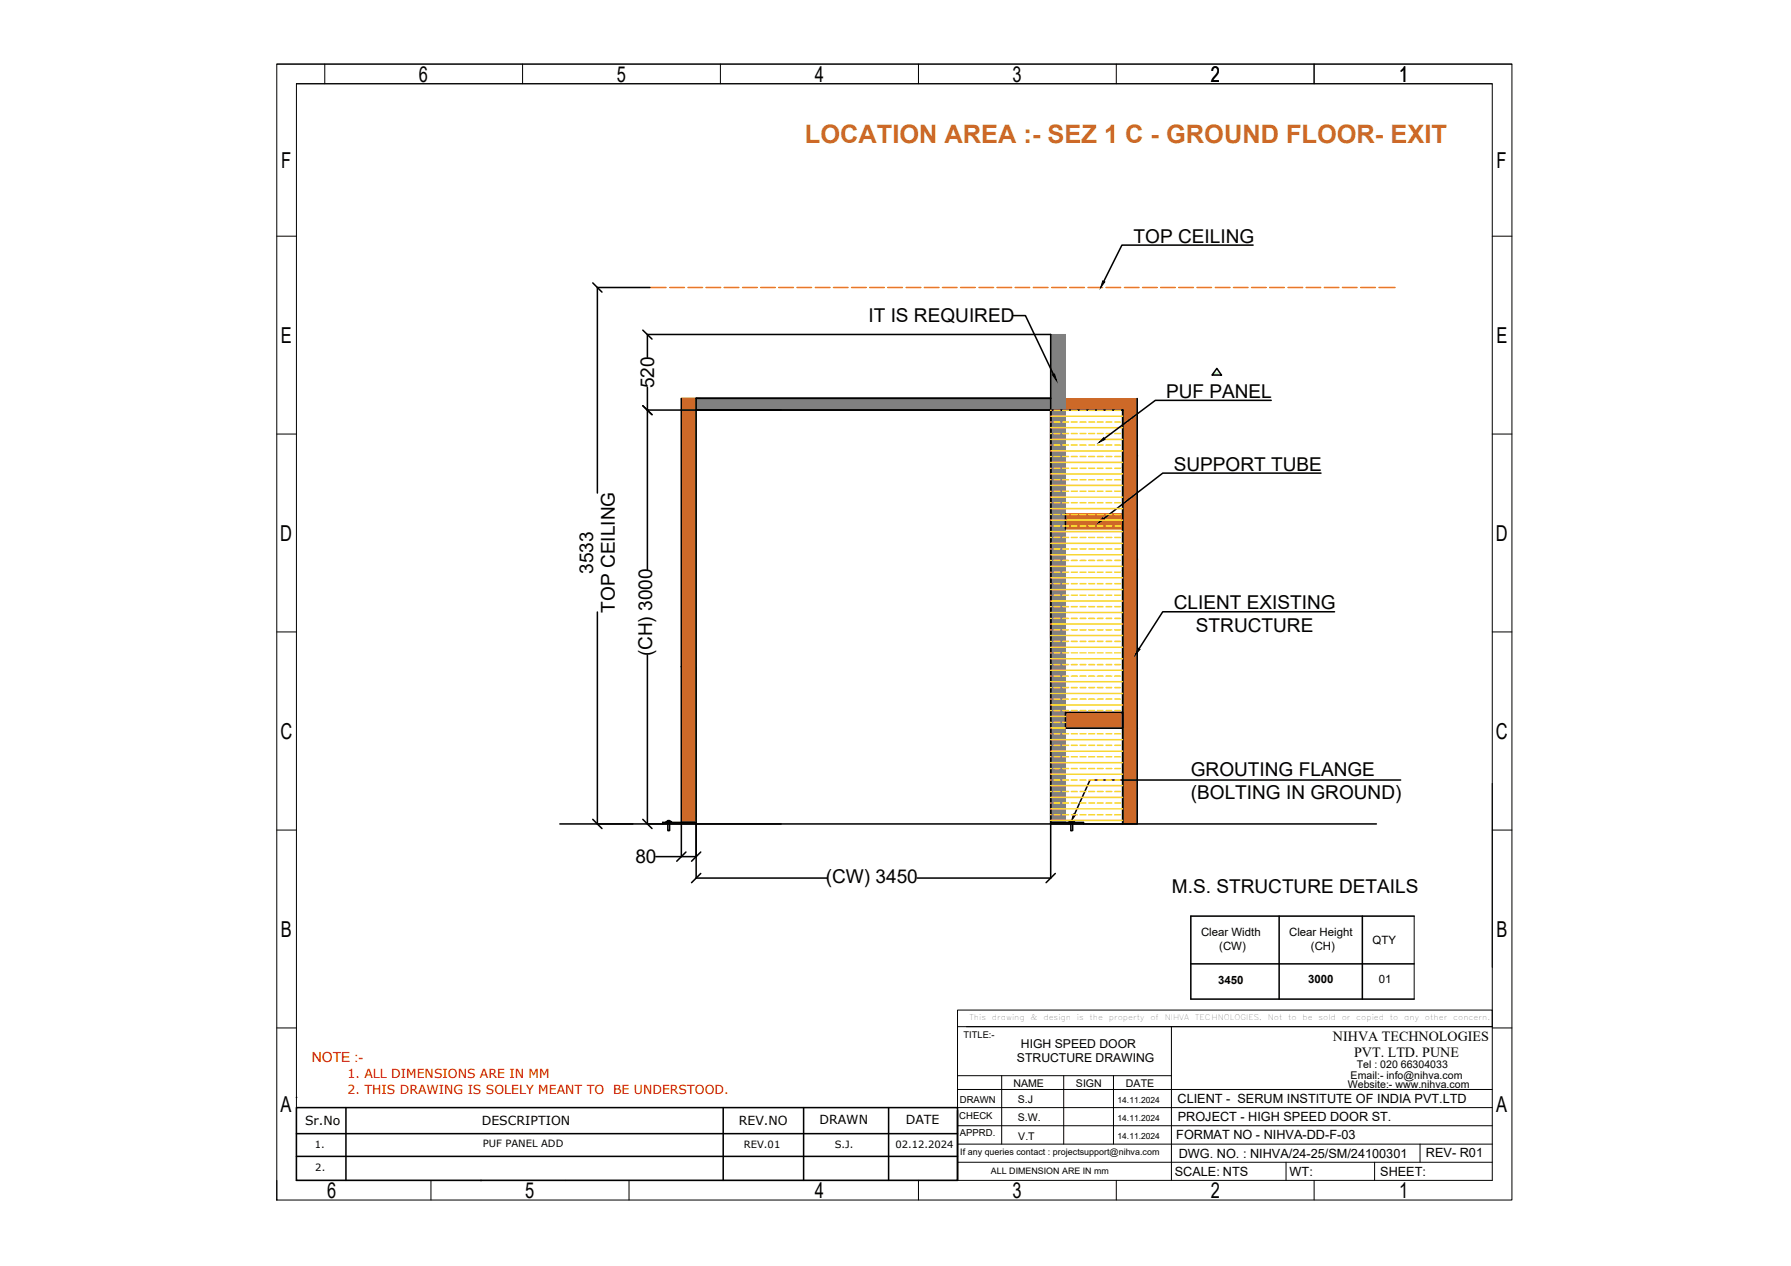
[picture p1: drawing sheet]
<svg xmlns="http://www.w3.org/2000/svg" width="297mm" height="210mm" viewBox="0 0 297 210" stroke-linecap="round" stroke-linejoin="round" font-family="sans-serif">
<!-- layer: 0 -->
<g fill="#cd6928" stroke="#cd6928" stroke-width=".17">
<path d="M186.2 68h2.4v7.6z"/>
<path d="M186.2 87.7h2.4v5.1z"/>
<path d="M176.7 66.1l11.9 1.9v-1.9zM176.7 66.1l11.9 1.9h-11.9z"/>
<path d="M186.2 68v7.6h2.4zM186.2 75.6h2.4l-2.4 1.8zM186.2 77.4h2.4v-1.8z"/>
<path d="M186.2 77.4l2.4 7.8v-7.8zM186.2 77.4l2.4 7.8h-2.4z"/>
<path d="M186.2 85.2l2.4 2.5v-2.5zM186.2 85.2l2.4 2.5h-2.4z"/>
<path d="M176.7 85.2l9.5 2.5v-2.5zM176.7 85.2l9.5 2.5h-9.5z"/>
<path d="M186.2 87.7v5.1h2.4zM186.2 92.8h2.4l-2.4 1.7zM186.2 94.5h2.4v-1.7z"/>
<path d="M186.2 94.5l2.4 23.6v-23.6zM186.2 94.5l2.4 23.6h-2.4z"/>
<path d="M186.2 118.1l2.4 2.6v-2.6zM186.2 118.1l2.4 2.6h-2.4z"/>
<path d="M176.7 118.1l9.5 2.6v-2.6zM176.7 118.1l9.5 2.6h-9.5z"/>
<path d="M186.2 120.7l2.4 15.9v-15.9zM186.2 120.7l2.4 15.9h-2.4z"/>
<path d="M113 66l2.5 44.5v-44.5zM113 66l2.5 44.5h-2.5z"/>
<path d="M113 110.5l2.5 25.9v-25.9zM113 110.5l2.5 25.9h-2.5z"/>
</g>
<g fill="none" stroke="#000" stroke-width=".17">
<path d="M45.9 10.6h204.9v188.4h-204.9zM45.9 10.6h204.9M49.2 13.9h198.3v181.8h-198.3zM49.2 13.9h198.3M53.9 10.6v3.3M86.7 10.6v3.3M119.5 10.6v3.3M152.3 10.6v3.3M185.1 10.6v3.3M217.9 10.6v3.3M45.9 39.2h3.3M247.5 39.2h3.3"/>
<path d="M45.9 72h3.3M247.5 72h3.3M45.9 104.8h3.3M247.5 104.8h3.3M45.9 137.6h3.3M247.5 129.9v30.5M247.5 137.6h3.3M234.5 151.9v13.8M45.9 170.4h3.3M158.8 167.5h88.7v2.7h-88.7zM158.8 170.2v25.5M158.8 178.4h35.5"/>
<path d="M160.3 170.2h87.2M166.1 178.4v11.3M176.4 178.4v11.3M184.7 178.4v11.3M194.3 170.2v25.5M247.5 170.4h3.3M45.9 195.7v3.3M71.5 195.7v3.3M93.8 195.7h.1M104.3 195.7v3.3M152.3 195.7v3.3M158.8 189.7h88.7"/>
<path d="M158.8 186.6h88.7M158.8 183.6h88.7M158.8 180.6h88.7M158.8 192.7h88.7M185.1 195.7v3.3M213.3 192.7v3M217.9 195.7v3.3M228 192.7v3M235.5 189.7v3"/>
</g>
<g fill="#808080" stroke="#808080" stroke-width=".17">
<path d="M115.5 66l58.8 2v-2zM115.5 66l58.8 2h-58.8z"/>
<path d="M174.3 55.5l2.4 50.3v-50.3zM174.3 55.5l2.4 50.3h-2.4z"/>
<path d="M174.3 105.8l2.4 30.6v-30.6zM174.3 105.8l2.4 30.6h-2.4z"/>
</g>
<g fill="none" stroke="#000" stroke-width=".25">
<path d="M98.3 46.9l1.5 1.5M106.6 54.7l1.5 1.5M107.4 59.2v-3.7h66.9v90.1h-22.2M107.8 47.7h-8.7v34M168.1 52.3h2l4.6 9.8M207.8 40.6h-21.7l-3 6.1M106.6 67.3l1.5 1.4M107.4 68h.1M107.4 68h66.9M107.4 64.2v30.2M113 66.1v70.3M174.3 68h11.9v68.6h-11.9z"/>
<path d="M174.3 66h-58.8v79.6h21.7M188.6 66.1v70.5h-2.4v-68.6M201.8 61.1l.8 1.1h-1.6zM210.8 66.4h-19.2l-8.4 6.3M219.1 78.4h-26.3l-9.8 7.6M176.7 85.2v2.5M99.1 101.5v35.1M107.4 108.6v28M176.7 118.1h9.5v2.6h-9.5zM221.3 101.4h-28.5l-3.9 6.2M92.9 136.6h135.4M98.3 135.8l1.5 1.6"/>
<path d="M106.6 135.8l1.5 1.6M110.7 136.1h.1h.3l-.2 .1h.2v1.5h-.3v-1.5h.1zM110.7 136.2h-.2v.2h.9v-.2h-.3M110.9 136.4h4.6v5.6h-2.5v-5.4M111.1 136.4h-1.2v.2M174.3 136.6v-.2h5.4v.2M177.5 136.1h.1h.4l-.3 .1h.2v1.5h-.3v-1.5h.1zM177.5 136.2h-.2v.2h.9v-.2h-.2M232.3 129.3h-51.5l-2.6 5.7M108.8 142h4.2M113.8 141.3l-1.6 1.5M116.2 144.8l-1.5 1.5"/>
<path d="M116.2 141.3l-1.5 1.5M175 144.8l-1.5 1.5M197.5 159.8h37M212.1 151.9v13.8M225.9 151.9v13.8M234.5 151.9h-37v13.8h37M49.2 183.6h109.6v12.1h-109.6zM49.2 181.9h.1M49.2 188h109.6M49.2 191.7h109.6M57.4 183.6v12.1M79.8 195.7h.1"/>
<path d="M119.9 183.6v12.1M133.3 183.6v12.1M147.4 183.6v12.1M158.8 184.1v11.6"/>
</g>
<path d="M182.9 46.6l.3 .1-.6 1zM174.6 62.1l.3-.1 .3 1.1zM182.3 73.4l.8-.8 .2 .3zM182.9 85.9l.2 .2-1 .6zM188.8 107.5l.3 .2-.8 .8zM178 135l.4 .1-.7 1z" fill="#000" stroke="#000" stroke-width=".17"/>
<g fill="none" stroke="#ff7f00" stroke-width=".25">
<path d="M107.8 47.7h2.7M111.1 47.7h2.4M114.1 47.7h2.4M117.1 47.7h2.4M120.1 47.7h2.4M123.2 47.7h2.4M126.2 47.7h2.4M129.2 47.7h2.4M132.2 47.7h2.4M135.2 47.7h2.4M138.2 47.7h2.4M141.2 47.7h2.5"/>
<path d="M144.2 47.7h2.5M147.2 47.7h2.5M150.3 47.7h2.4M153.3 47.7h2.4M156.3 47.7h2.4M159.3 47.7h2.4M162.4 47.7h2.4M165.4 47.7h2.4M168.4 47.7h2.4M171.4 47.7h2.4M174.4 47.7h2.4M177.4 47.7h2.4"/>
<path d="M180.4 47.7h2.5M183.4 47.7h2.5M186.5 47.7h2.4M189.5 47.7h2.4M192.5 47.7h2.4M195.5 47.7h2.4M198.5 47.7h2.4M201.6 47.7h2.4M204.6 47.7h2.4M207.6 47.7h2.4M210.6 47.7h2.4M213.6 47.7h2.4"/>
<path d="M216.6 47.7h2.4M219.6 47.7h2.5M222.6 47.7h2.5M225.7 47.7h2.4M228.7 47.7h2.7"/>
</g>
<g fill="none" stroke="#f8d731" stroke-width=".25">
<path d="M174.3 69h11.9M174.3 70.9h11.9M174.3 72.9h11.9M174.3 74.8h11.9M174.3 76.7h11.9M174.3 78.6h11.9M174.3 68h.1M174.3 70h.1M174.3 71.9h.1M174.3 73.8h.1M174.3 75.7h.1M174.3 77.6h.1"/>
<path d="M174.3 79.5h.1M174.8 68h1M174.8 70h1M174.8 71.9h1M174.8 73.8h1M174.8 75.7h1M174.8 77.6h1M174.8 79.5h1M176.2 68h1M176.2 70h1M176.2 71.9h1M176.2 73.8h1"/>
<path d="M176.2 75.7h1M176.2 77.6h1M176.2 79.5h1M177.7 68h1M177.7 70h1M177.7 71.9h1M177.7 73.8h1M177.7 75.7h1M177.7 77.6h1M177.7 79.5h1M179.1 68h1M179.1 70h1"/>
<path d="M179.1 71.9h1M179.1 73.8h1M179.1 75.7h1M179.1 77.6h1M179.1 79.5h1M180.6 68h.9M180.6 70h.9M180.6 71.9h.9M180.6 73.8h.9M180.6 75.7h.9M180.6 77.6h.9M180.6 79.5h.9"/>
<path d="M182 68h.9M182 70h.9M182 71.9h.9M182 73.8h.9M182 75.7h.9M182 77.6h.9M182 79.5h.9M183.4 68h1M183.4 70h1M183.4 71.9h1M183.4 73.8h1M183.4 75.7h1"/>
<path d="M183.4 77.6h1M183.4 79.5h1M184.9 68h.9M184.9 70h.9M184.9 71.9h.9M184.9 73.8h.9M184.9 75.7h.9M184.9 77.6h.9M184.9 79.5h.9M174.3 80.5h11.9M174.3 82.4h11.9M174.3 84.3h11.9"/>
<path d="M174.3 86.2h11.9M174.3 88.1h11.9M174.3 90.1h11.9M174.3 92h11.9M174.3 93.9h11.9M174.3 95.8h11.9M174.3 97.7h11.9M174.3 99.7h11.9M174.3 81.4h.1M174.3 83.4h.1M174.3 85.3h.1M174.3 87.2h.1"/>
<path d="M174.3 89.1h.1M174.3 91h.1M174.3 92.9h.1M174.3 94.9h.1M174.3 96.8h.1M174.3 98.7h.1M174.8 81.4h1M174.8 83.4h1M174.8 85.3h1M174.8 87.2h1M174.8 89.1h1M174.8 91h1"/>
<path d="M174.8 92.9h1M174.8 94.9h1M174.8 96.8h1M174.8 98.7h1M176.2 81.4h1M176.2 83.4h1M176.2 85.3h1M176.2 87.2h1M176.2 89.1h1M176.2 91h1M176.2 92.9h1M176.2 94.9h1"/>
<path d="M176.2 96.8h1M176.2 98.7h1M177.7 81.4h1M177.7 83.4h1M177.7 85.3h1M177.7 87.2h1M177.7 89.1h1M177.7 91h1M177.7 92.9h1M177.7 94.9h1M177.7 96.8h1M177.7 98.7h1"/>
<path d="M179.1 81.4h1M179.1 83.4h1M179.1 85.3h1M179.1 87.2h1M179.1 89.1h1M179.1 91h1M179.1 92.9h1M179.1 94.9h1M179.1 96.8h1M179.1 98.7h1M180.6 81.4h.9M180.6 83.4h.9"/>
<path d="M180.6 85.3h.9M180.6 87.2h.9M180.6 89.1h.9M180.6 91h.9M180.6 92.9h.9M180.6 94.9h.9M180.6 96.8h.9M180.6 98.7h.9M182 81.4h.9M182 83.4h.9M182 85.3h.9M182 87.2h.9"/>
<path d="M182 89.1h.9M182 91h.9M182 92.9h.9M182 94.9h.9M182 96.8h.9M182 98.7h.9M183.4 81.4h1M183.4 83.4h1M183.4 85.3h1M183.4 87.2h1M183.4 89.1h1M183.4 91h1"/>
<path d="M183.4 92.9h1M183.4 94.9h1M183.4 96.8h1M183.4 98.7h1M184.9 81.4h.9M184.9 83.4h.9M184.9 85.3h.9M184.9 87.2h.9M184.9 89.1h.9M184.9 91h.9M184.9 92.9h.9M184.9 94.9h.9"/>
<path d="M184.9 96.8h.9M184.9 98.7h.9M174.3 101.6h11.9M174.3 103.5h11.9M174.3 105.4h11.9M174.3 107.3h11.9M174.3 109.2h11.9M174.3 111.1h11.9M174.3 113h11.9M174.3 115h11.9M174.3 116.9h11.9M174.3 118.8h2.4"/>
<path d="M174.3 100.6h.1M174.3 102.5h.1M174.3 104.4h.1M174.3 106.3h.1M174.3 108.2h.1M174.3 110.2h.1M174.3 112.1h.1M174.3 114h.1M174.3 115.9h.1M174.3 117.8h.1M174.3 119.8h.1M174.8 100.6h1"/>
<path d="M174.8 102.5h1M174.8 104.4h1M174.8 106.3h1M174.8 108.2h1M174.8 110.2h1M174.8 112.1h1M174.8 114h1M174.8 115.9h1M174.8 117.8h1M174.8 119.8h1M176.2 100.6h1M176.2 102.5h1"/>
<path d="M176.2 104.4h1M176.2 106.3h1M176.2 108.2h1M176.2 110.2h1M176.2 112.1h1M176.2 114h1M176.2 115.9h1M176.2 117.8h1M176.2 119.8h.5M177.7 100.6h1M177.7 102.5h1M177.7 104.4h1"/>
<path d="M177.7 106.3h1M177.7 108.2h1M177.7 110.2h1M177.7 112.1h1M177.7 114h1M177.7 115.9h1M177.7 117.8h1M179.1 100.6h1M179.1 102.5h1M179.1 104.4h1M179.1 106.3h1M179.1 108.2h1"/>
<path d="M179.1 110.2h1M179.1 112.1h1M179.1 114h1M179.1 115.9h1M179.1 117.8h1M180.6 100.6h.9M180.6 102.5h.9M180.6 104.4h.9M180.6 106.3h.9M180.6 108.2h.9M180.6 110.2h.9M180.6 112.1h.9"/>
<path d="M180.6 114h.9M180.6 115.9h.9M180.6 117.8h.9M182 100.6h.9M182 102.5h.9M182 104.4h.9M182 106.3h.9M182 108.2h.9M182 110.2h.9M182 112.1h.9M182 114h.9M182 115.9h.9"/>
<path d="M182 117.8h.9M183.4 100.6h1M183.4 102.5h1M183.4 104.4h1M183.4 106.3h1M183.4 108.2h1M183.4 110.2h1M183.4 112.1h1M183.4 114h1M183.4 115.9h1M183.4 117.8h1M184.9 100.6h.9"/>
<path d="M184.9 102.5h.9M184.9 104.4h.9M184.9 106.3h.9M184.9 108.2h.9M184.9 110.2h.9M184.9 112.1h.9M184.9 114h.9M184.9 115.9h.9M184.9 117.8h.9M174.3 120.7h2.4M174.3 122.6h11.9M174.3 124.5h11.9"/>
<path d="M174.3 126.4h11.9M174.3 128.4h11.9M174.3 130.3h11.9M174.3 132.2h11.9M174.3 134.1h11.9M174.3 136h11.9M174.3 121.7h.1M174.3 123.6h.1M174.3 125.5h.1M174.3 127.4h.1M174.3 129.3h.1M174.3 131.2h.1"/>
<path d="M174.3 133.1h.1M174.3 135.1h.1M174.8 121.7h1M174.8 123.6h1M174.8 125.5h1M174.8 127.4h1M174.8 129.3h1M174.8 131.2h1M174.8 133.1h1M174.8 135.1h1M176.2 121.7h1M176.2 123.6h1"/>
<path d="M176.2 125.5h1M176.2 127.4h1M176.2 129.3h1M176.2 131.2h1M176.2 133.1h1M176.2 135.1h1M177.7 121.7h1M177.7 123.6h1M177.7 125.5h1M177.7 127.4h1M177.7 129.3h1M177.7 131.2h1"/>
<path d="M177.7 133.1h1M177.7 135.1h1M179.1 121.7h1M179.1 123.6h1M179.1 125.5h1M179.1 127.4h1M179.1 129.3h1M179.1 131.2h1M179.1 133.1h1M179.1 135.1h1M180.6 121.7h.9M180.6 123.6h.9"/>
<path d="M180.6 125.5h.9M180.6 127.4h.9M180.6 129.3h.9M180.6 131.2h.9M180.6 133.1h.9M180.6 135.1h.9M182 121.7h.9M182 123.6h.9M182 125.5h.9M182 127.4h.9M182 129.3h.9M182 131.2h.9"/>
<path d="M182 133.1h.9M182 135.1h.9M183.4 121.7h1M183.4 123.6h1M183.4 125.5h1M183.4 127.4h1M183.4 129.3h1M183.4 131.2h1M183.4 133.1h1M183.4 135.1h1M184.9 121.7h.9M184.9 123.6h.9"/>
<path d="M184.9 125.5h.9M184.9 127.4h.9M184.9 129.3h.9M184.9 131.2h.9M184.9 133.1h.9M184.9 135.1h.9"/>
</g>
<text font-size="4.2" fill="#cd6928" x="133.5" y="23.7">LOCATION AREA :- SEZ 1 C - GROUND FLOOR- EXIT</text>
<g font-size="3.6">
<text x="69.5" y="13.6">6</text>
<text x="102.3" y="13.6">5</text>
<text x="135.1" y="13.6">4</text>
<text x="168" y="13.6">3</text>
<text x="200.8" y="13.6">2</text>
<text x="232" y="13.6">1</text>
<text x="46.6" y="27.9">F</text>
<text x="248.2" y="27.9">F</text>
<text x="46.6" y="56.9">E</text>
<text x="248.2" y="56.9">E</text>
<text x="46.5" y="89.7">D</text>
<text x="248.1" y="89.7">D</text>
<text x="46.5" y="122.6">C</text>
<text x="248.1" y="122.6">C</text>
<text x="46.6" y="155.3">B</text>
<text x="248.2" y="155.3">B</text>
<text x="46.5" y="184.4">A</text>
<text x="248.1" y="184.4">A</text>
<text x="54.3" y="198.6">6</text>
<text x="87.1" y="198.6">5</text>
<text x="135.1" y="198.6">4</text>
<text x="168" y="198.7">3</text>
<text x="200.8" y="198.7">2</text>
<text x="232" y="198.7">1</text>
</g>
<g font-size="3.2">
<text x="188" y="40.2">TOP CEILING</text>
<text x="144" y="53.4">IT IS REQUIRED</text>
<text x="108.5" y="64.3" transform="rotate(-90 108.5 64.3)">520</text>
<text x="193.4" y="65.9">PUF PANEL</text>
<text x="194.7" y="78">SUPPORT TUBE</text>
<text x="98.4" y="95.1" transform="rotate(-90 98.4 95.1)">3533</text>
<text x="102" y="101.6" transform="rotate(-90 102 101.6)">TOP CEILING</text>
<text x="194.7" y="101">CLIENT EXISTING</text>
<text x="198.3" y="104.8">STRUCTURE</text>
<text x="108.2" y="108.8" transform="rotate(-90 108.2 108.8)">(CH) 3000</text>
<text x="197.5" y="128.7">GROUTING FLANGE</text>
<text x="197.5" y="132.5">(BOLTING IN GROUND)</text>
<text x="105.4" y="143.1">80</text>
<text x="137" y="146.4">(CW) 3450</text>
<text x="194.4" y="148.1">M.S. STRUCTURE DETAILS</text>
</g>
<g font-size="2.3">
<text x="221.1" y="172.7">NIHVA TECHNOLOGIES</text>
<text x="224.6" y="175.3">PVT. LTD. PUNE</text>
</g>
<text font-size="2.3" fill="#f00" x="51.7" y="176.1">NOTE :-</text>
<g font-size="2.1" fill="#f00">
<text x="57.6" y="178.8">1. ALL DIMENSIONS ARE IN MM</text>
<text x="57.6" y="181.4">2. THIS DRAWING IS SOLELY MEANT TO</text>
<text x="101.7" y="181.4">BE UNDERSTOOD.</text>
</g>
<g font-size="2.1">
<text x="195.3" y="182.9">CLIENT - SERUM INSTITUTE OF INDIA PVT.LTD</text>
<text x="195.3" y="185.9">PROJECT - HIGH SPEED DOOR ST.</text>
<text x="50.6" y="186.5">Sr.No</text>
<text x="79.9" y="186.5">DESCRIPTION</text>
<text x="122.5" y="186.5">REV.NO</text>
<text x="135.9" y="186.4">DRAWN</text>
<text x="150.2" y="186.4">DATE</text>
<text x="195.1" y="188.9">FORMAT NO - NIHVA-DD-F-03</text>
<text x="236.5" y="191.9">REV- R01</text>
<text x="194.8" y="194.9">SCALE: NTS</text>
<text x="195.5" y="192.1">DWG. NO. : NIHVA/24-25/SM/24100301</text>
<text x="213.9" y="194.9">WT:</text>
<text x="228.9" y="194.9">SHEET:</text>
</g>
<g font-size="2">
<text x="169.3" y="173.7">HIGH SPEED DOOR</text>
<text x="168.7" y="176.1">STRUCTURE DRAWING</text>
</g>
<g font-size="1.9">
<text x="199.2" y="155.2">Clear Width</text>
<text x="213.8" y="155.2">Clear Height</text>
<text x="202.2" y="157.5">(CW)</text>
<text x="217.4" y="157.5">(CH)</text>
<text x="227.6" y="156.5">QTY</text>
<text x="202" y="163.2">3450</text>
<text x="217" y="163">3000</text>
<text x="228.7" y="163">01</text>
</g>
<g font-size="1.8">
<text x="224" y="178.8">Email:- info@nihva.com</text>
<text x="225" y="177">Tel : 020 66304033</text>
<text x="168.1" y="180.2">NAME</text>
<text x="168.8" y="182.8">S.J</text>
<text x="168.8" y="185.8">S.W.</text>
<text x="178.4" y="180.2">SIGN</text>
<text x="186.7" y="180.2">DATE</text>
<text x="223.5" y="180.4">Website:- www.nihva.com</text>
<text x="168.9" y="189">V.T</text>
</g>
<g font-size="1.7">
<text x="52.2" y="190.3">1.</text>
<text x="80.1" y="190.2">PUF PANEL ADD</text>
<text x="123.4" y="190.3">REV.01</text>
<text x="138.4" y="190.4">S.J.</text>
<text x="148.5" y="190.4">02.12.2024</text>
<text x="52.3" y="194.1">2.</text>
</g>
<g font-size="1.6">
<text x="159.1" y="185.5">CHECK</text>
<text x="159.2" y="182.8">DRAWN</text>
<text x="159.2" y="188.4">APPRD.</text>
</g>
<g font-size="1.5">
<text x="159.8" y="172.2">TITLE:-</text>
<text x="159.3" y="191.5">If any queries contact : projectsupport@nihva.com</text>
<text x="164.4" y="194.7">ALL DIMENSION ARE IN mm</text>
</g>
<g font-size="1.4">
<text x="185.3" y="182.8">14.11.2024</text>
<text x="185.3" y="185.8">14.11.2024</text>
<text x="185.3" y="188.8">14.11.2024</text>
</g>
<g font-size="1.3">
<text x="160.8" y="169.2">This</text>
<text x="164.5" y="169.2">drawing</text>
<text x="170.9" y="169.2">&amp;</text>
<text x="173.1" y="169.2">design</text>
<text x="178.6" y="169.2">is</text>
<text x="180.7" y="169.2">the</text>
<text x="183.9" y="169.2">property</text>
<text x="190.8" y="169.2">of</text>
<text x="193.2" y="169.2">NIHVA</text>
<text x="198.2" y="169.2">TECHNOLOGIES.</text>
<text x="210.3" y="169.2">Not</text>
<text x="213.6" y="169.2">to</text>
<text x="216" y="169.2">be</text>
<text x="218.7" y="169.2">sold</text>
<text x="222.5" y="169.2">or</text>
<text x="224.9" y="169.2">copied</text>
<text x="230.5" y="169.2">to</text>
<text x="232.9" y="169.2">any</text>
<text x="236.3" y="169.2">other</text>
<text x="241" y="169.2">concern.</text>
</g>
<text font-size=".6" fill="#0f0" x="201.4" y="62.1">R1</text>
</svg>
